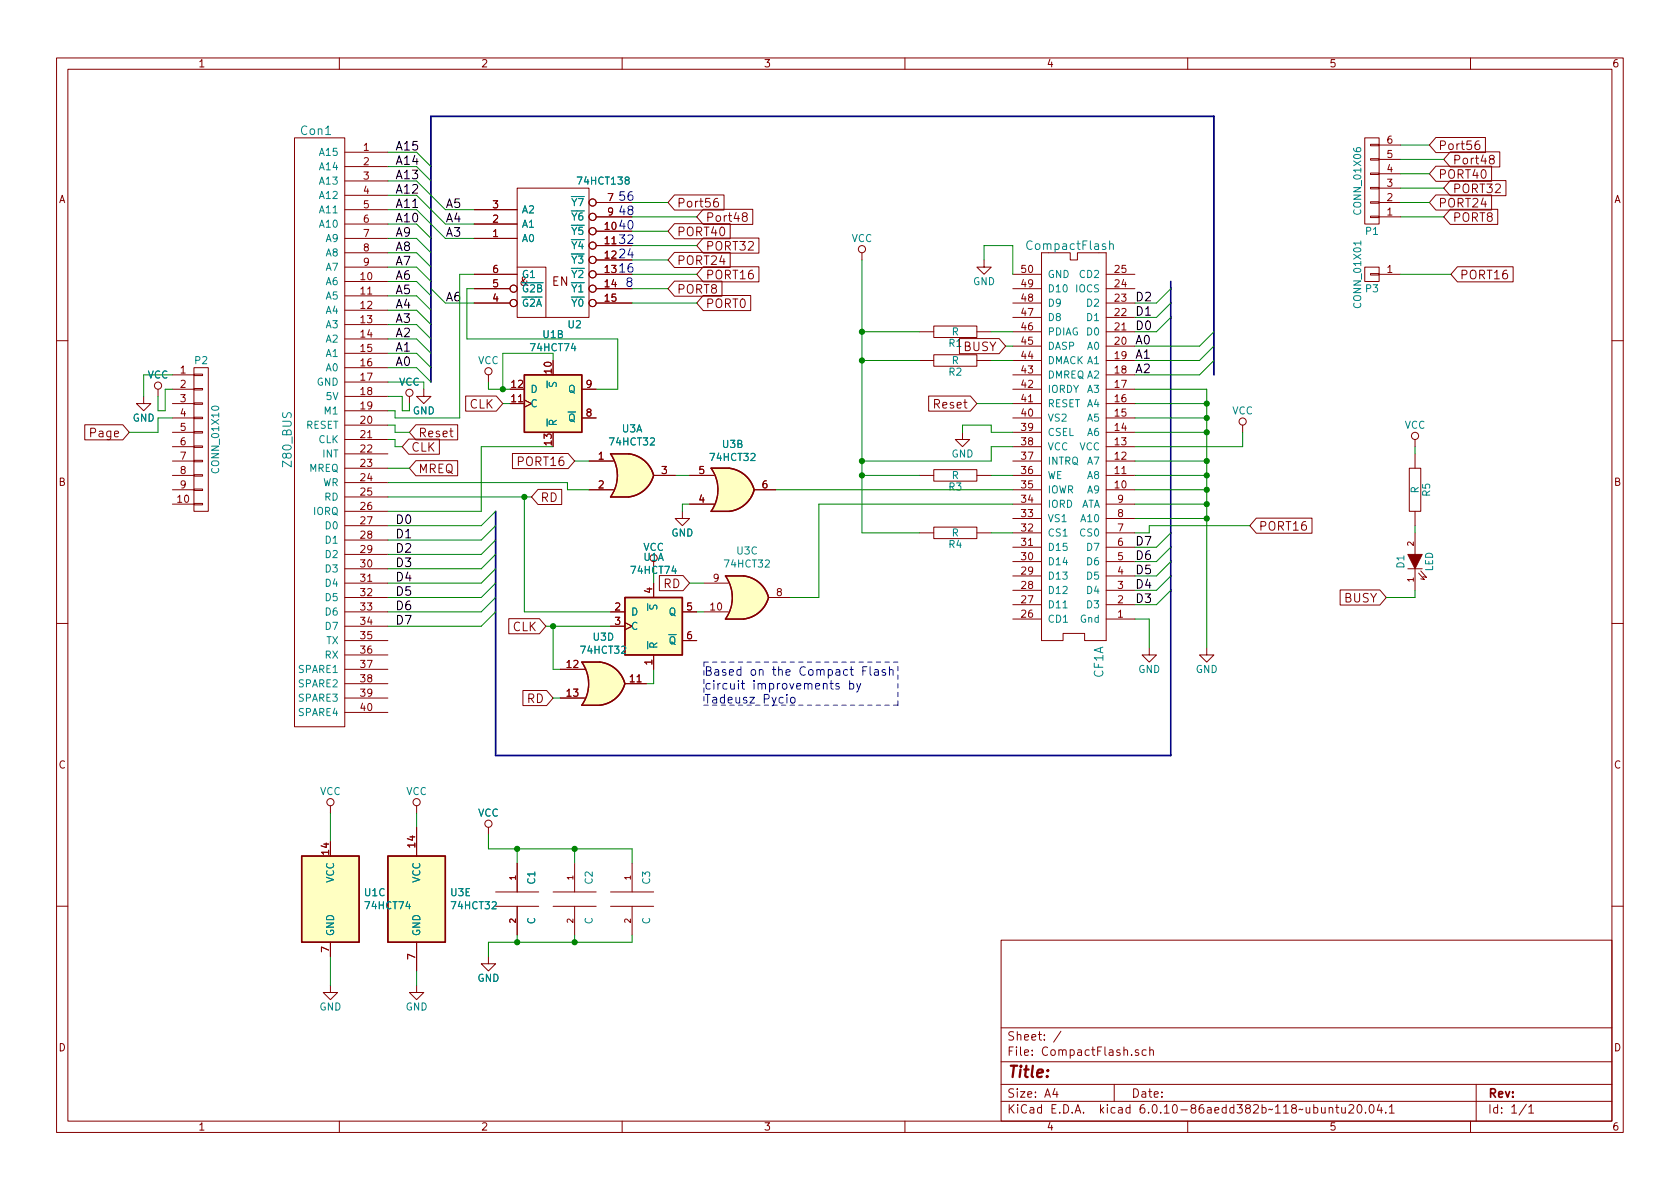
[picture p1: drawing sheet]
<svg xmlns="http://www.w3.org/2000/svg" width="297mm" height="210mm" viewBox="0 0 297 210" stroke-linecap="round" stroke-linejoin="round" font-family="sans-serif">
<g fill="none" stroke="#840000" stroke-width=".18">
<path d="M10 10.2h277v190.1h-277zM12 12.2h273v186.1h-273zM60 10.2v2M110 10.2v2M160 10.2v2M210 10.2v2M260 10.2v2M52.1 24.4h8.9v104.1h-8.9zM61 26.9h7.6M61 29.5h7.6M61 32h7.6M61 34.5h7.6"/>
<path d="M61 37.1h7.6M61 39.6h7.6M83.8 37.1h7.6M83.8 39.6h7.6M91.4 33.3h12.7v22.8h-12.7zM105.4 35.8h6.4M105.4 38.3h6.4M119.3 39.6h9.8v2.6h-9.8l-1.2-1.3zM119.3 34.5h8.7v2.6h-8.7l-1.2-1.3zM124.3 37h8.8v2.7h-8.8l-1.1-1.4zM126.9 35.1a.6 .6 0 0 0-.7 .6v.6l.1 .2 .4 .1 .3-.1v-.5l-.1-.3h-.4l-.3 .3M131.5 38.3l-.3-.3 .1-.2 .2-.2 .5 .1 .1 .2-.1 .2-.6 .2-.2 .3v.3l.3 .2h.3l.3-.2v-.3l-.3-.3"/>
<path d="M241.3 24.4h2.5v15.2h-2.5zM242.3 25.5h1.5v.3h-1.5zM242.3 28.1h1.5v.2h-1.5zM242.3 30.6h1.5v.3h-1.5zM242.3 33.1h1.5v.3h-1.5zM242.3 35.7h1.5v.2h-1.5zM242.3 38.2h1.5v.3h-1.5zM243.8 35.8h3.8M243.8 38.3h3.8M243.8 33.3h3.8M243.8 30.7h3.8M243.8 28.2h3.8"/>
<path d="M243.8 25.6h3.8M253.9 34.5h9.8v2.6h-9.8l-1.2-1.3zM253.9 24.3h8.7v2.7h-8.7l-1.2-1.4zM253.9 29.4h9.8v2.7h-9.8l-1.2-1.4zM256.4 37h8.4v2.7h-8.4l-1.1-1.4zM256.4 26.9h8.8v2.6h-8.8l-1.1-1.3zM256.4 31.9h9.9v2.7h-9.9l-1.1-1.3zM261.5 24.9a.6 .6 0 0 0-.7 .7v.6l.1 .2h.5l.2-.1 .1-.5-.2-.2-.4-.1-.3 .3M263.6 28.1l-.3-.3 .1-.2 .2-.1h.5l.1 .3-.1 .2-.6 .2-.2 .2 .1 .4 .2 .2 .5-.1 .1-.2v-.3l-.3-.3M61 49.8h7.6M61 52.3h7.6M61 54.9h7.6"/>
<path d="M61 57.4h7.6M61 59.9h7.6M61 42.2h7.6M61 44.7h7.6M61 47.2h7.6M83.8 42.2h7.6M83.8 48.5h7.6M83.8 51h6.4M83.8 53.6h6.4M91.4 47.2h5.1v8.9M105.4 40.9h6.4M105.4 43.4h6.4"/>
<path d="M105.4 46h6.4M105.4 48.5h6.4M105.4 51h6.4M105.4 53.6h6.4M119.3 44.6h9.8v2.7h-9.8l-1.2-1.3zM119.3 49.7h8.4v2.7h-8.4l-1.2-1.4zM124.3 52.3h8.4v2.6h-8.4l-1.1-1.3zM124.3 47.2h9.9v2.6h-9.9l-1.1-1.3zM124.3 42.1h9.9v2.7h-9.9l-1.1-1.4zM152.4 44.7v1.3M162.6 58.7h2.5M165.1 57.7h7.6v2h-7.6z"/>
<path d="M169.6 59.9h7.1l1.1 1.3-1.1 1.3h-7.1zM172.7 58.7h2.6M174 46v1.2h1.3l-1.3 1.3-1.3-1.3h1.3M179.1 58.7h5M179.1 48.5h5M179.1 51h5M179.1 53.6h5M179.1 56.1h5M184.1 44.7v68.6h3.9v-1.3h3.8v1.3h3.8v-68.6M185.4 44.7h3.8v1.3h1.3v-1.3h3.8M195.6 58.7h5.1M195.6 48.5h5.1"/>
<path d="M195.6 51h5.1M195.6 53.6h5.1M195.6 56.1h5.1M241.3 47.2h2.5v2.6h-2.5zM242.3 48.4h1.5v.2h-1.5zM243.8 48.5h3.8M257.7 47.2h9.8v2.6h-9.8l-1.2-1.3zM10 60.2h2M15 75.1h6.7l1.2 1.3-1.2 1.4h-6.7zM25.4 70.1v1.3h-1.3l1.3 1.2 1.3-1.2h-1.3M27.9 68.8v1.3M30.5 66.3h3.8"/>
<path d="M30.5 68.8h3.8M30.5 71.4h3.8M30.5 73.9h3.8M30.5 76.4h3.8M30.5 79h3.8M34.3 78.9h1.5v.2h-1.5zM34.3 76.3h1.5v.3h-1.5zM34.3 73.8h1.5v.2h-1.5zM34.3 71.2h1.5v.3h-1.5zM34.3 68.7h1.5v.3h-1.5zM34.3 66.2h1.5v.2h-1.5zM34.3 65h2.5v25.4h-2.5z"/>
<path d="M61 62.5h7.6M61 65h7.6M61 67.6h7.6M61 70.1h7.6M61 72.6h7.6M61 75.2h7.6M61 77.7h7.6M72.3 77.7h5.4v2.6h-5.4l-1.2-1.3zM72.4 70.1v1.3M73.5 75.1h7.4v2.7h-7.4l-1.1-1.4zM74.9 68.8v1.3h1.3l-1.3 1.3-1.2-1.3h1.2M82.3 70h5.5l1.1 1.4-1.1 1.3h-5.5z"/>
<path d="M86.4 66.3v1.3M90.2 71.4h2.5M92.7 70.7l1.3 .7-1.3 .6M102.9 68.8h2.5M102.9 73.9h2.5M162.6 63.7h2.5M164.2 70h7.4l1.1 1.4-1.1 1.3h-7.4zM165.1 62.7h7.6v2.1h-7.6zM170.2 76.4v1.3h1.2l-1.2 1.3-1.3-1.3h1.3M172.7 63.7h2.6M179.1 66.3h5M179.1 68.8h5"/>
<path d="M179.1 71.4h5M179.1 73.9h5M179.1 76.4h5M179.1 79h5M179.1 63.7h5M179.1 61.2h5M195.6 66.3h5.1M195.6 68.8h5.1M195.6 71.4h5.1M195.6 73.9h5.1M195.6 76.4h5.1M195.6 79h5.1"/>
<path d="M195.6 63.7h5.1M195.6 61.2h5.1M219.7 75.2v1.2M250.2 77.7v1.3M285 60.2h2M30.5 89.1h3.8M30.5 81.5h3.8M30.5 84.1h3.8M30.5 86.6h3.8M34.3 89h1.5v.3h-1.5zM34.3 86.5h1.5v.2h-1.5zM34.3 83.9h1.5v.3h-1.5z"/>
<path d="M34.3 81.4h1.5v.3h-1.5zM61 80.3h7.6M61 82.8h7.6M61 85.3h7.6M61 87.9h7.6M61 90.4h7.6M61 93h7.6M61 95.5h7.6M61 98h7.6M73.5 81.5h7.4v2.6h-7.4l-1.1-1.3zM90.6 80.2h9.9l1.1 1.3-1.1 1.4h-9.9zM95.1 86.5h4.2v2.7h-4.2l-1.1-1.3z"/>
<path d="M104.1 81.5h4.4M104.1 86.6h4.4M111.1 80.3h-3.2a6.6 6.6 0 0 1 0 7.6h3.2M115.6 84.1h3.8M115.6 99.3v1.3M120.6 90.4v1.3h1.3l-1.3 1.3-1.2-1.3h1.2M121.9 89.1h4.3M121.9 84.1h4.3M128.9 82.8h-3.2a6.7 6.7 0 0 1 0 7.6h3.2M133.3 86.6h3.9M162.6 84.1h2.5M162.6 94.2h2.5"/>
<path d="M165.1 93.2h7.6v2h-7.6zM165.1 83.1h7.6v2h-7.6zM172.7 84.1h2.6M172.7 94.2h2.6M179.1 89.1h5M179.1 81.5h5M179.1 84.1h5M179.1 86.6h5M179.1 94.2h5M179.1 99.3h5M179.1 96.8h5M179.1 91.7h5"/>
<path d="M195.6 89.1h5.1M195.6 81.5h5.1M195.6 84.1h5.1M195.6 86.6h5.1M195.6 94.2h5.1M195.6 99.3h5.1M195.6 96.8h5.1M195.6 91.7h5.1M222.1 91.6h9.9v2.7h-9.9l-1.1-1.3zM249.2 82.8h2v7.6h-2zM250.2 80.3v2.5M250.2 90.4v2.6"/>
<path d="M250.2 94.2v3.8M10 110.2h2M61 100.6h7.6M61 103.1h7.6M61 105.7h7.6M61 108.2h7.6M61 110.7h7.6M61 113.3h7.6M61 115.8h7.6M61 118.4h7.6M90 109.4h5.4l1.1 1.3-1.1 1.4h-5.4zM99.1 118.4h4.3"/>
<path d="M106 117.1h-3.1a6.6 6.6 0 0 1 0 7.6h3.1M107.9 108.2h2.6M107.9 110.7h2.6M110.5 110.1l1.3 .6-1.3 .7M115.6 103.1v2.6M115.6 115.8v2.6M116.6 101.8h4.2l1.1 1.3-1.1 1.4h-4.2zM120.6 108.2h2.6M120.6 113.3h2.6M124.5 103.1h4.3M124.5 108.2h4.3M131.4 101.8h-3.1a6.6 6.6 0 0 1 0 7.7h3.1"/>
<path d="M135.9 105.7h3.8M179.1 109.5h5M179.1 106.9h5M179.1 104.4h5M179.1 101.8h5M195.6 109.5h5.1M195.6 106.9h5.1M195.6 104.4h5.1M195.6 101.8h5.1M203.2 114.5v1.3h1.3l-1.3 1.3-1.3-1.3h1.3M213.4 114.5v1.3h1.2l-1.2 1.3-1.3-1.3h1.3M236.9 104.3h7.1l1.1 1.4-1.1 1.3h-7.1z"/>
<path d="M248.9 100.6h2.6M250.2 100.6v3.8M250.8 101.3l1 1.2-.6-.1M251.2 101l1 1.1-.6-.1M285 110.2h2M61 120.9h7.6M61 123.4h7.6M61 126h7.6M92.5 122.1h4.1l1.2 1.3-1.2 1.4h-4.1zM99.1 123.4h4.3M110.5 120.9h3.8M58.4 142.5v1.3"/>
<path d="M73.7 142.5v1.3M73.7 146.3v5.1M86.4 146.3v1.3M87.6 157.7h7.6M91.4 152.6v5.1M97.8 157.7h7.6M101.6 152.6v5.1M107.9 157.7h7.7M111.8 152.6v5.1M10 160.2h2M58.4 174.2v1.3h1.3l-1.3 1.3-1.3-1.3h1.3M58.4 166.6v2.6"/>
<path d="M73.7 174.2v1.3h1.2l-1.2 1.3-1.3-1.3h1.3M73.7 166.6v5.1M86.4 169.2v1.2h1.2l-1.2 1.3-1.3-1.3h1.3M87.6 160.3h7.6M91.4 160.3v5M97.8 160.3h7.6M101.6 160.3v5M107.9 160.3h7.7M111.8 160.3v5M177 166.3h108v32h-108zM285 160.2h2M60 198.3v2"/>
<path d="M110 198.3v2M160 198.3v2M177 194.8h108M177 191.8h108M177 187.8h108M177 181.8h108M186.5 192.5l-.4 1h1M186.9 193v1M187.6 182.4l-1.3 1.9M197 191.8v3M201.3 185.7l-.4-.1-.2 .2 .1 .3 .5 .1v.4h-.6M202.6 185.7l-.4-.1-.3 .3v.4l.2 .3h.5"/>
<path d="M203.3 185.8l.2-.2 .4 .1v.9M203.3 185.1v1.5M210 198.3v2M235 196l.2-.2 .4 .1v.9M235 195.8v1M236.1 195.8h.6M236.4 195.3v1.3l.3 .2M237.2 195.8l.1 1h.3l.3-.1M237.9 195.8v1M238.5 195.5l.6-.2 .2 .2 .1 .3-1 1h1M240.1 195.5l.2-.2a.81 .81 0 0 1 .6 .7 .81 .81 0 0 1-.3 .8h-.2a.81 .81 0 0 1-.3-1.3zM241.4 196.7v.1"/>
<path d="M242.3 195.4l.1-.1a.81 .81 0 0 1 .6 .7 .81 .81 0 0 1-.3 .8h-.1a.81 .81 0 0 1-.6-.6 .81 .81 0 0 1 .3-.8zM243.9 195.3l-.4 1h.9M244.2 195.8v1M245 196.7v.1M245.6 195.8l.5-.5v1.5M245.6 196.8h.9M260 198.3v2M261 191.8v6.5M269.9 195.3l-1.3 1.9M270.3 195.8l.4-.5v1.5M270.3 196.8h.9"/>
<circle cx="104.8" cy="35.8" r=".63"/>
<circle cx="104.8" cy="38.3" r=".63"/>
<circle cx="90.8" cy="53.6" r=".63"/>
<circle cx="90.8" cy="51" r=".63"/>
<circle cx="104.8" cy="53.6" r=".63"/>
<circle cx="104.8" cy="46" r=".63"/>
<circle cx="104.8" cy="40.9" r=".63"/>
<circle cx="104.8" cy="51" r=".63"/>
<circle cx="104.8" cy="43.4" r=".63"/>
<circle cx="104.8" cy="48.5" r=".63"/>
<circle cx="152.4" cy="44.1" r=".63"/>
<circle cx="27.9" cy="68.2" r=".63"/>
<circle cx="72.4" cy="69.5" r=".63"/>
<circle cx="86.4" cy="65.7" r=".63"/>
<circle cx="219.7" cy="74.5" r=".63"/>
<circle cx="250.2" cy="77.1" r=".63"/>
<circle cx="58.4" cy="141.9" r=".63"/>
<circle cx="73.7" cy="141.9" r=".63"/>
<circle cx="86.4" cy="145.7" r=".63"/>
</g>
<path d="M248.9 98h2.6l-1.3 2.6z" fill="#840000" stroke="#840000" stroke-width=".18"/>
<g fill="#ffffc2" stroke="#ffffc2" stroke-width=".18">
<path d="M130.9 104.3l5 1.4a5.2 5.2 0 0 1-4.4 3.8z"/>
<path d="M128.3 109.5h3.1z"/>
<path d="M128.3 101.8h3.1z"/>
<path d="M128.3 101.8h3.1v7.7h-3.1a6.7 6.7 0 0 0 0-7.7z"/>
<path d="M131.5 101.8a5.2 5.2 0 0 1 4.4 3.9l-5 1.3z"/>
<path d="M68.6 151.4h10.1v15.2h-10.1z"/>
<path d="M53.3 151.4h10.2v15.2h-10.2z"/>
<path d="M105.5 119.6l5 1.3a5.2 5.2 0 0 1-4.4 3.8z"/>
<path d="M102.9 124.7h3.1z"/>
<path d="M102.9 117.1h3.1z"/>
<path d="M102.9 117.1h3.1v7.6h-3.1a6.7 6.7 0 0 0 0-7.6z"/>
<path d="M106.1 117.1a5.2 5.2 0 0 1 4.4 3.8l-5 1.3z"/>
<path d="M128.9 82.8a5.2 5.2 0 0 1 4.4 3.8l-5 1.3z"/>
<path d="M125.7 82.8h3.2z"/>
<path d="M125.7 90.4h3.2z"/>
<path d="M125.7 82.8h3.2v7.6h-3.2a6.6 6.6 0 0 0 0-7.6z"/>
<path d="M128.3 85.3l5 1.3a5.2 5.2 0 0 1-4.4 3.8z"/>
<path d="M110.6 82.7l5 1.4a5.2 5.2 0 0 1-4.4 3.8z"/>
<path d="M107.9 87.9h3.2z"/>
<path d="M107.9 80.3h3.2z"/>
<path d="M107.9 80.3h3.2v7.6h-3.2a6.7 6.7 0 0 0 0-7.6z"/>
<path d="M111.2 80.2a5.2 5.2 0 0 1 4.4 3.9l-5 1.3z"/>
<path d="M110.5 105.7h10.1v10.1h-10.1z"/>
<path d="M92.7 66.3h10.2v10.1h-10.2z"/>
</g>
<g fill="none" stroke="#840000" stroke-width=".25">
<path d="M92.7 66.3h10.2v10.1h-10.2zM111.1 80.3h-3.1a6.6 6.6 0 0 1 0 7.6h3.1M111.2 80.2a5.2 5.2 0 0 1 4.4 3.9M115.6 84.1a5.2 5.2 0 0 1-4.4 3.8M125.7 90.4h3.2M128.9 82.8h-3.2a6.6 6.6 0 0 1 0 7.6M128.9 82.8a5.2 5.2 0 0 1 4.4 3.8 5.1 5.1 0 0 1-4.4 3.8M106 117.1h-3.1a6.6 6.6 0 0 1 0 7.6h3.1M106.1 117.1a5.2 5.2 0 0 1 4.4 3.8M110.5 105.7h10.1v10.1h-10.1zM128.3 109.5a6.6 6.6 0 0 0 0-7.7h3.2a5.1 5.1 0 0 1 4.4 3.9 5.2 5.2 0 0 1-4.4 3.8h-3.2M110.5 120.9a5.2 5.2 0 0 1-4.4 3.8"/>
<path d="M53.3 151.4h10.2v15.2h-10.2zM68.6 151.4h10.1v15.2h-10.1z"/>
</g>
<path d="M196.2 43.2l.2-.1 .4 .1v.9M188 107.5h.7" fill="none" stroke="#008484" stroke-width=".18"/>
<g fill="none" stroke="#0000c2" stroke-width=".18">
<path d="M152.5 118.6h.6M153.3 117.9h-.8v1.5M153.9 117.9v1.3l.2 .2M154.7 118.5h.5l.1 .9M155.3 118.8h-.5a.3 .3 0 0 0-.2 .3 .3 .3 0 0 0 .2 .3l.5-.1M156.5 118.5l-.3-.1-.2 .2v.2l.5 .2v.3h-.5M157.3 118.5l.2-.1 .3 .1 .1 .9M157.3 117.9v1.5M139.1 123.3v1M139.8 123.5l.3-.2 .4 .2 .1 .5-.2 .3h-.3l-.3-.1zM148.3 120.9h-.3l-.2 .2v.2l.5 .1v.4h-.5M150.2 120.9h.5l.3 .2v.5l-.2 .2h-.6"/>
<path d="M150.2 120.3v1.6M151.5 120.9l.3 1M152.2 120.9l-.5 1.3-.2 .2"/>
</g>
<path d="M124.5 117.1v7.6M158.7 117.1h-34.2M124.5 124.7h34.2M158.7 124.7v-7.6" fill="none" stroke="#0000c2" stroke-width=".18" stroke-dasharray=".8 .8"/>
<path d="M207 49.8v83.8h-119.4v-43.2M214.6 66.3v-45.7h-138.4v47" fill="none" stroke="#000084" stroke-width=".3"/>
<g fill="none" stroke="#008400" stroke-width=".18">
<path d="M68.6 39.6h5.1l2.5 2.6M68.6 34.5h5.1l5 5.1h5.1M68.6 37.1h5.1l5 5.1h5.1M68.6 32h5.1l5 5.1h5.1M68.6 29.5h5.1l2.5 2.5M68.6 26.9h5.1l2.5 2.6M111.8 35.8h6.3M111.8 38.3h11.4M247.6 25.6h5.1M247.6 28.2h7.7M247.6 30.7h5.1M247.6 33.3h7.7"/>
<path d="M247.6 35.8h5.1M247.6 38.3h7.7M68.6 42.2h5.1l2.5 2.5M68.6 57.4h5.1l2.5 2.5M68.6 54.9h5.1l2.5 2.5M68.6 59.9h5.1l2.5 2.6M68.6 52.3h5.1l2.5 2.6M68.6 49.8h5.1l2.5 2.5M68.6 47.2h5.1l2.5 2.6M68.6 44.7h5.1l2.5 2.5M76.2 51l2.5 2.6h5.1M83.8 51h-1.3v8.9h26.7v8.9h-3.8"/>
<path d="M83.8 48.5h-2.5v25.4h-11.5v-1.3h-1.2M111.8 43.4h11.4M111.8 48.5h11.4M111.8 53.6h11.4M111.8 51h6.3M111.8 46h6.3M111.8 40.9h6.3M152.4 46v48.2h10.2M152.4 58.7h10.2M174 46v-2.6h5.1v5.1M175.3 58.7h3.8M207 51l-2.5 2.6h-3.8"/>
<path d="M207 53.6l-2.5 2.5h-3.8M207 56.1l-2.5 2.6h-3.8M214.6 58.7l-2.5 2.5h-11.4M247.6 48.5h8.9M30.5 73.9h-2.6v2.5h-5M30.5 68.8h-1.3v3.8h-1.3v-2.5M30.5 66.3h-5.1v3.8M68.6 77.7h1.2v1.3h1.3M68.6 75.2h1.2v1.2h2.6M68.6 62.5h5.1l2.5 2.5M68.6 67.6h6.3v1.2M68.6 70.1h2.5v2.5h1.3v-1.2"/>
<path d="M68.6 65h5.1l2.5 2.6M86.4 67.6v1.2h3.8M88.9 71.4h1.3M97.8 79h-12.7v11.4h-16.5M97.8 63.7v-1.2h-8.9v6.3M152.4 63.7h10.2M170.2 76.4v-1.2h5.1v1.2h3.8M172.7 71.4h6.4M175.3 63.7h3.8M177.8 61.2h1.3M179.1 79h-3.8v2.5h-22.9M200.7 76.4h12.7"/>
<path d="M200.7 68.8h12.7v45.7M200.7 71.4h12.7M200.7 73.9h12.7M214.6 61.2l-2.5 2.5h-11.4M214.6 63.7l-2.5 2.6h-11.4M219.7 76.4v2.6h-19M250.2 79v1.3M68.6 82.8h3.8M68.6 85.3h31.7v1.3h3.8M68.6 87.9h25.4M87.6 90.4l-2.5 2.6h-16.5M87.6 98l-2.5 2.6h-16.5"/>
<path d="M87.6 93l-2.5 2.5h-16.5M87.6 95.5l-2.5 2.5h-16.5M92.7 87.9v20.3h15.2M101.6 81.5h2.5M119.4 84.1h2.5M121.9 89.1h-1.3v1.3M137.2 86.6h41.9M152.4 84.1h10.2M175.3 84.1h3.8M175.3 94.2h3.8M179.1 89.1h-34.3v16.6h-5.1M200.7 84.1h12.7"/>
<path d="M200.7 81.5h12.7M200.7 86.6h12.7M200.7 89.1h12.7M200.7 91.7h12.7M207 94.2l-2.5 2.6h-3.8M207 96.8l-2.5 2.5h-3.8M207 99.3l-2.5 2.5h-3.8M221 93h-17.8v1.2M250.2 93v1.2M87.6 108.2l-2.5 2.5h-16.5M87.6 100.6l-2.5 2.5h-16.5M87.6 103.1l-2.5 2.6h-16.5"/>
<path d="M87.6 105.7l-2.5 2.5h-16.5M96.5 110.7h11.4M97.8 110.7v7.7h1.3M115.6 100.6v2.5M115.6 118.4v2.5h-1.3M121.9 103.1h2.6M123.2 108.2h1.3M200.7 109.5h2.5v5M207 104.4l-2.5 2.5h-3.8M207 101.8l-2.5 2.6h-3.8M250.2 104.4v1.3h-5.1M97.8 123.4h1.3"/>
<path d="M58.4 143.8v5M73.7 143.8v2.5M86.4 147.6v2.5h25.4v2.5M91.4 150.1v2.5M101.6 150.1v2.5M58.4 169.2v5M73.7 171.7v2.5M91.4 165.3v1.3M101.6 165.3v1.3M111.8 165.3v1.3h-25.4v2.6"/>
</g>
<g fill="#008400" stroke="#008400" stroke-width=".18">
<circle cx="152.4" cy="84.1" r=".46"/>
<circle cx="101.6" cy="150.1" r=".46"/>
<circle cx="101.6" cy="166.6" r=".46"/>
<circle cx="91.4" cy="166.6" r=".46"/>
<circle cx="91.4" cy="150.1" r=".46"/>
<circle cx="152.4" cy="63.7" r=".46"/>
<circle cx="152.4" cy="58.7" r=".46"/>
<circle cx="213.4" cy="84.1" r=".46"/>
<circle cx="213.4" cy="86.6" r=".46"/>
<circle cx="213.4" cy="89.1" r=".46"/>
<circle cx="213.4" cy="91.7" r=".46"/>
<circle cx="213.4" cy="71.4" r=".46"/>
<circle cx="213.4" cy="73.9" r=".46"/>
<circle cx="213.4" cy="76.4" r=".46"/>
<circle cx="213.4" cy="81.5" r=".46"/>
<circle cx="92.7" cy="87.9" r=".46"/>
<circle cx="88.9" cy="68.8" r=".46"/>
<circle cx="97.8" cy="110.7" r=".46"/>
<circle cx="152.4" cy="81.5" r=".46"/>
</g>
<text font-size="2.8" fill="#840000" x="178" y="190.6">Title:</text>
<g font-size="2.1" fill="#008484">
<text x="53.2" y="23.9">Con1</text>
<text x="181.9" y="44.2">CompactFlash</text>
<text x="91.9" y="50.5">&amp;</text>
<text x="51.6" y="82.4" transform="rotate(-90 51.6 82.4)">Z80_BUS</text>
<text x="195.1" y="119.9" transform="rotate(-90 195.1 119.9)">CF1A</text>
</g>
<g font-size="2.1">
<text x="69.8" y="29.1">A14</text>
<text x="69.8" y="26.6">A15</text>
<text x="69.8" y="31.7">A13</text>
<text x="69.8" y="34.2">A12</text>
<text x="69.8" y="41.8">A9</text>
<text x="69.8" y="39.3">A10</text>
<text x="69.8" y="36.8">A11</text>
<text x="78.7" y="41.8">A3</text>
<text x="78.7" y="39.3">A4</text>
<text x="78.7" y="36.8">A5</text>
<text x="69.8" y="46.9">A7</text>
<text x="69.8" y="44.4">A8</text>
<text x="69.8" y="49.5">A6</text>
<text x="69.8" y="52">A5</text>
<text x="78.7" y="53.3">A6</text>
<text x="200.7" y="53.3">D2</text>
<text x="69.8" y="59.6">A2</text>
<text x="69.8" y="57.1">A3</text>
<text x="69.8" y="54.5">A4</text>
<text x="200.7" y="55.8">D1</text>
<text x="200.7" y="58.4">D0</text>
<text x="69.8" y="64.7">A0</text>
<text x="69.8" y="62.2">A1</text>
<text x="200.7" y="63.4">A1</text>
<text x="200.7" y="66">A2</text>
<text x="200.7" y="60.9">A0</text>
<text x="69.8" y="92.6">D0</text>
<text x="69.8" y="95.2">D1</text>
<text x="69.8" y="100.3">D3</text>
<text x="69.8" y="97.7">D2</text>
<text x="200.7" y="99">D6</text>
<text x="200.7" y="101.5">D5</text>
<text x="69.8" y="102.8">D4</text>
<text x="69.8" y="105.3">D5</text>
<text x="69.8" y="107.9">D6</text>
<text x="200.7" y="106.6">D3</text>
<text x="200.7" y="104.1">D4</text>
<text x="69.8" y="110.4">D7</text>
</g>
<g font-size="2.1" fill="#840000">
<text x="254.3" y="26.5">Port56</text>
<text x="256.8" y="29.1">Port48</text>
<text x="254.3" y="31.6">PORT40</text>
<text x="256.8" y="34.1">PORT32</text>
<text x="119.6" y="41.8">PORT40</text>
<text x="119.6" y="36.7">Port56</text>
<text x="124.7" y="39.2">Port48</text>
<text x="254.3" y="36.7">PORT24</text>
<text x="256.8" y="39.2">PORT8</text>
<text x="119.6" y="46.8">PORT24</text>
<text x="124.7" y="44.3">PORT32</text>
<text x="97.6" y="50.5">EN</text>
<text x="119.6" y="51.9">PORT8</text>
<text x="124.7" y="49.4">PORT16</text>
<text x="258.1" y="49.4">PORT16</text>
<text x="124.7" y="54.5">PORT0</text>
<text x="170.4" y="62.1">BUSY</text>
<text x="16.3" y="77.3">Page</text>
<text x="73.9" y="77.3">Reset</text>
<text x="83" y="72.2">CLK</text>
<text x="165.4" y="72.2">Reset</text>
<text x="72.6" y="79.9">CLK</text>
<text x="73.9" y="83.7">MREQ</text>
<text x="91.8" y="82.4">PORT16</text>
<text x="95.5" y="88.7">RD</text>
<text x="222.5" y="93.8">PORT16</text>
<text x="117.3" y="104">RD</text>
<text x="237.7" y="106.5">BUSY</text>
<text x="90.6" y="111.6">CLK</text>
<text x="93.2" y="124.3">RD</text>
<text x="178" y="184">Sheet: /</text>
<text x="178" y="186.7">File: CompactFlash.sch</text>
<text x="178" y="196.9">KiCad E.D.A. kicad 6.0.10-86aedd382b~118~ubuntu20.04.1</text>
<text x="178" y="194.1">Size: A4</text>
<text x="200" y="194.1">Date:</text>
<text x="263" y="194.1">Rev:</text>
<text x="263" y="196.9">Id: 1/1</text>
</g>
<g font-size="2.1" fill="#0000c2">
<text x="109.2" y="35.5">56</text>
<text x="109.2" y="38">48</text>
<text x="109.2" y="40.6">40</text>
<text x="109.2" y="43.1">32</text>
<text x="109.2" y="45.7">24</text>
<text x="109.2" y="48.2">16</text>
<text x="110.5" y="50.7">8</text>
<text x="124.5" y="119.5">Based on the Compact Flash</text>
<text x="124.5" y="121.9">circuit improvements by</text>
<text x="124.5" y="124.4">Tadeusz Pycio</text>
</g>
<text font-size="2.1" fill="#008400" x="200.7" y="96.5">D7</text>
<g font-size="1.8" fill="#840000">
<text x="35" y="11.9">1</text>
<text x="85" y="11.9">2</text>
<text x="135" y="11.9">3</text>
<text x="185" y="11.9">4</text>
<text x="235" y="11.9">5</text>
<text x="285" y="11.9">6</text>
<text x="64.3" y="26.7">1</text>
<text x="64.3" y="29.2">2</text>
<text x="245.3" y="27.9">5</text>
<text x="245.3" y="25.4">6</text>
<text x="10.3" y="35.9">A</text>
<text x="64.3" y="31.7">3</text>
<text x="64.3" y="34.3">4</text>
<text x="107.5" y="35.6">7</text>
<text x="245.3" y="35.6">2</text>
<text x="245.3" y="33">3</text>
<text x="245.3" y="30.5">4</text>
<text x="285.3" y="35.9">A</text>
<text x="64.3" y="36.8">5</text>
<text x="64.3" y="39.4">6</text>
<text x="64.3" y="41.9">7</text>
<text x="87.1" y="41.9">1</text>
<text x="87.1" y="39.4">2</text>
<text x="87.1" y="36.8">3</text>
<text x="107" y="40.6">10</text>
<text x="107.5" y="38.1">9</text>
<text x="245.3" y="38.1">1</text>
<text x="64.3" y="44.4">8</text>
<text x="64.3" y="47">9</text>
<text x="107" y="43.2">11</text>
<text x="107" y="45.7">12</text>
<text x="63.8" y="49.5">10</text>
<text x="63.8" y="52.1">11</text>
<text x="87.1" y="53.3">4</text>
<text x="87.1" y="50.8">5</text>
<text x="87.1" y="48.3">6</text>
<text x="107" y="48.3">13</text>
<text x="107" y="50.8">14</text>
<text x="107" y="53.3">15</text>
<text x="180.6" y="53.3">48</text>
<text x="180.6" y="50.8">49</text>
<text x="180.6" y="48.3">50</text>
<text x="197.1" y="53.3">23</text>
<text x="197.1" y="50.8">24</text>
<text x="197.1" y="48.3">25</text>
<text x="245.3" y="48.3">1</text>
<text x="63.8" y="54.6">12</text>
<text x="63.8" y="57.1">13</text>
<text x="63.8" y="59.7">14</text>
<text x="180.6" y="58.4">46</text>
<text x="180.6" y="55.9">47</text>
<text x="197.1" y="58.4">21</text>
<text x="197.1" y="55.9">22</text>
<text x="63.8" y="62.2">15</text>
<text x="63.8" y="64.8">16</text>
<text x="180.6" y="63.5">44</text>
<text x="180.6" y="61">45</text>
<text x="197.1" y="63.5">19</text>
<text x="197.1" y="61">20</text>
<text x="31.9" y="66">1</text>
<text x="31.9" y="68.6">2</text>
<text x="31.9" y="71.1">3</text>
<text x="63.8" y="67.3">17</text>
<text x="63.8" y="69.8">18</text>
<text x="90.5" y="71.1">11</text>
<text x="90.5" y="68.6">12</text>
<text x="97.5" y="66" transform="rotate(-90 97.5 66)">10</text>
<text x="103.6" y="68.6">9</text>
<text x="180.6" y="71.1">41</text>
<text x="180.6" y="68.6">42</text>
<text x="180.6" y="66">43</text>
<text x="197.1" y="71.1">16</text>
<text x="197.1" y="68.6">17</text>
<text x="197.1" y="66">18</text>
<text x="31.9" y="73.7">4</text>
<text x="31.9" y="76.2">5</text>
<text x="63.8" y="72.4">19</text>
<text x="63.8" y="74.9">20</text>
<text x="63.8" y="77.5">21</text>
<text x="103.6" y="73.7">8</text>
<text x="180.6" y="76.2">39</text>
<text x="180.6" y="73.7">40</text>
<text x="197.1" y="76.2">14</text>
<text x="197.1" y="73.7">15</text>
<text x="31.9" y="78.7">6</text>
<text x="31.9" y="81.3">7</text>
<text x="31.9" y="83.8">8</text>
<text x="63.8" y="80">22</text>
<text x="63.8" y="82.5">23</text>
<text x="97.5" y="78.7" transform="rotate(-90 97.5 78.7)">13</text>
<text x="105.8" y="81.3">1</text>
<text x="117" y="83.8">3</text>
<text x="123.6" y="83.8">5</text>
<text x="180.6" y="83.8">36</text>
<text x="180.6" y="81.3">37</text>
<text x="180.6" y="78.7">38</text>
<text x="197.1" y="83.8">11</text>
<text x="197.1" y="81.3">12</text>
<text x="197.1" y="78.7">13</text>
<text x="10.3" y="85.9">B</text>
<text x="31.4" y="88.9">10</text>
<text x="31.9" y="86.4">9</text>
<text x="63.8" y="85.1">24</text>
<text x="63.8" y="87.6">25</text>
<text x="105.8" y="86.4">2</text>
<text x="123.6" y="88.9">4</text>
<text x="134.8" y="86.4">6</text>
<text x="180.6" y="88.9">34</text>
<text x="180.6" y="86.4">35</text>
<text x="197.1" y="86.4">10</text>
<text x="197.6" y="88.9">9</text>
<text x="285.3" y="85.9">B</text>
<text x="63.8" y="90.2">26</text>
<text x="63.8" y="92.7">27</text>
<text x="63.8" y="95.2">28</text>
<text x="180.6" y="94">32</text>
<text x="180.6" y="91.4">33</text>
<text x="197.6" y="94">7</text>
<text x="197.6" y="91.4">8</text>
<text x="63.8" y="97.8">29</text>
<text x="63.8" y="100.3">30</text>
<text x="180.6" y="101.6">29</text>
<text x="180.6" y="99.1">30</text>
<text x="180.6" y="96.5">31</text>
<text x="197.6" y="101.6">4</text>
<text x="197.6" y="99.1">5</text>
<text x="197.6" y="96.5">6</text>
<text x="63.8" y="102.9">31</text>
<text x="63.8" y="105.4">32</text>
<text x="63.8" y="107.9">33</text>
<text x="108.7" y="107.9">2</text>
<text x="115.3" y="104.9" transform="rotate(-90 115.3 104.9)">4</text>
<text x="121.4" y="107.9">5</text>
<text x="125.6" y="107.9">10</text>
<text x="126.1" y="102.9">9</text>
<text x="137.3" y="105.4">8</text>
<text x="180.6" y="106.7">27</text>
<text x="180.6" y="104.1">28</text>
<text x="197.6" y="106.7">2</text>
<text x="197.6" y="104.1">3</text>
<text x="63.8" y="110.5">34</text>
<text x="63.8" y="113">35</text>
<text x="108.7" y="110.5">3</text>
<text x="121.4" y="113">6</text>
<text x="180.6" y="109.2">26</text>
<text x="197.6" y="109.2">1</text>
<text x="63.8" y="115.6">36</text>
<text x="63.8" y="118.1">37</text>
<text x="100.2" y="118.1">12</text>
<text x="115.3" y="117.6" transform="rotate(-90 115.3 117.6)">1</text>
<text x="63.8" y="120.6">38</text>
<text x="63.8" y="123.2">39</text>
<text x="63.8" y="125.7">40</text>
<text x="100.2" y="123.2">13</text>
<text x="111.4" y="120.6">11</text>
<text x="10.3" y="135.9">C</text>
<text x="285.3" y="135.9">C</text>
<text x="73.4" y="149.8" transform="rotate(-90 73.4 149.8)">14</text>
<text x="58.2" y="151.1" transform="rotate(-90 58.2 151.1)">14</text>
<text x="58.2" y="168.4" transform="rotate(-90 58.2 168.4)">7</text>
<text x="73.4" y="169.7" transform="rotate(-90 73.4 169.7)">7</text>
<text x="10.3" y="185.9">D</text>
<text x="285.3" y="185.9">D</text>
<text x="35" y="199.9">1</text>
<text x="85" y="199.9">2</text>
<text x="135" y="199.9">3</text>
<text x="185" y="199.9">4</text>
<text x="235" y="199.9">5</text>
<text x="285" y="199.9">6</text>
</g>
<g font-size="1.8" fill="#008484">
<text x="56.7" y="27.6">A15</text>
<text x="56.7" y="30.1">A14</text>
<text x="56.7" y="32.6">A13</text>
<text x="56.7" y="35.2">A12</text>
<text x="102.4" y="32.6">74HCT138</text>
<text x="56.7" y="37.7">A11</text>
<text x="56.7" y="40.3">A10</text>
<text x="92.2" y="40.3">A1</text>
<text x="92.2" y="37.7">A2</text>
<text x="99.8" y="41.5">~{Y5}</text>
<text x="99.8" y="36.4">~{Y7}</text>
<text x="99.8" y="39">~{Y6}</text>
<text x="240.7" y="37.7" transform="rotate(-90 240.7 37.7)">CONN_01X06</text>
<text x="241.5" y="41.5">P1</text>
<text x="57.7" y="42.8">A9</text>
<text x="57.7" y="45.3">A8</text>
<text x="57.7" y="47.9">A7</text>
<text x="92.2" y="42.8">A0</text>
<text x="99.8" y="44.1">~{Y4}</text>
<text x="99.8" y="46.6">~{Y3}</text>
<text x="150.5" y="42.8">VCC</text>
<text x="57.7" y="50.4">A6</text>
<text x="57.7" y="53">A5</text>
<text x="92.2" y="51.7">~{G2B}</text>
<text x="92.2" y="49.1">G1</text>
<text x="99.8" y="49.1">~{Y2}</text>
<text x="99.8" y="51.7">~{Y1}</text>
<text x="172" y="50.4">GND</text>
<text x="185.2" y="51.7">D10</text>
<text x="185.2" y="49.1">GND</text>
<text x="190.2" y="51.7">IOCS</text>
<text x="191" y="49.1">CD2</text>
<text x="241.5" y="51.7">P3</text>
<text x="57.7" y="55.5">A4</text>
<text x="57.7" y="58">A3</text>
<text x="92.2" y="54.2">~{G2A}</text>
<text x="96" y="59.8">U1B</text>
<text x="99.8" y="54.2">~{Y0}</text>
<text x="100.5" y="58">U2</text>
<text x="168.3" y="59.3">R</text>
<text x="185.2" y="59.3">PDIAG</text>
<text x="185.2" y="56.8">D8</text>
<text x="185.2" y="54.2">D9</text>
<text x="192.3" y="59.3">D0</text>
<text x="192.3" y="56.8">D1</text>
<text x="192.3" y="54.2">D2</text>
<text x="240.7" y="54.2" transform="rotate(-90 240.7 54.2)">CONN_01X01</text>
<text x="34.5" y="64.4">P2</text>
<text x="57.7" y="60.6">A2</text>
<text x="57.7" y="63.1">A1</text>
<text x="57.7" y="65.7">A0</text>
<text x="84.5" y="64.4">VCC</text>
<text x="94" y="62.1">74HCT74</text>
<text x="167.8" y="61.3">R1</text>
<text x="168.3" y="64.4">R</text>
<text x="185.2" y="64.4">DMACK A1</text>
<text x="185.2" y="61.8">DASP</text>
<text x="192.3" y="61.8">A0</text>
<text x="26.1" y="66.9">VCC</text>
<text x="56" y="68.2">GND</text>
<text x="57.8" y="70.7">5V</text>
<text x="70.5" y="68.2">VCC</text>
<text x="93.7" y="69.5">D</text>
<text x="98.4" y="69.9" transform="rotate(-90 98.4 69.9)">~{S}</text>
<text x="100.5" y="69.5">Q</text>
<text x="167.8" y="66.4">R2</text>
<text x="185.2" y="69.5">IORDY</text>
<text x="185.2" y="66.9">DMREQ A2</text>
<text x="192.3" y="69.5">A3</text>
<text x="23.4" y="74.5">GND</text>
<text x="54" y="75.8">RESET</text>
<text x="57.5" y="73.3">M1</text>
<text x="73" y="73.3">GND</text>
<text x="93.7" y="72">C</text>
<text x="98.4" y="75.4" transform="rotate(-90 98.4 75.4)">~{R}</text>
<text x="99.1" y="74.5">~{Q}</text>
<text x="110" y="76.4">U3A</text>
<text x="185.2" y="77.1">CSEL</text>
<text x="185.2" y="74.5">VS2</text>
<text x="185.2" y="72">RESET</text>
<text x="192.3" y="77.1">A6</text>
<text x="192.3" y="74.5">A5</text>
<text x="192.3" y="72">A4</text>
<text x="217.8" y="73.3">VCC</text>
<text x="248.3" y="75.8">VCC</text>
<text x="38.7" y="83.4" transform="rotate(-90 38.7 83.4)">CONN_01X10</text>
<text x="54.6" y="83.4">MREQ</text>
<text x="56.3" y="78.4">CLK</text>
<text x="57.1" y="80.9">INT</text>
<text x="108" y="78.8">74HCT32</text>
<text x="125.8" y="81.5">74HCT32</text>
<text x="127.8" y="79.2">U3B</text>
<text x="168.2" y="80.9">GND</text>
<text x="185.2" y="82.2">INTRQ</text>
<text x="185.2" y="79.6">VCC</text>
<text x="190.8" y="79.6">VCC</text>
<text x="192.3" y="82.2">A7</text>
<text x="57" y="86">WR</text>
<text x="57.4" y="88.5">RD</text>
<text x="167.8" y="86.7">R3</text>
<text x="168.3" y="84.7">R</text>
<text x="185.2" y="89.8">IORD</text>
<text x="185.2" y="87.2">IOWR</text>
<text x="185.2" y="84.7">WE</text>
<text x="190.9" y="89.8">ATA</text>
<text x="192.3" y="87.2">A9</text>
<text x="192.3" y="84.7">A8</text>
<text x="250.8" y="87.2" transform="rotate(-90 250.8 87.2)">R</text>
<text x="252.9" y="87.7" transform="rotate(-90 252.9 87.7)">R5</text>
<text x="55.4" y="91.1">IORQ</text>
<text x="57.7" y="93.6">D0</text>
<text x="118.7" y="94.9">GND</text>
<text x="168.3" y="94.9">R</text>
<text x="185.2" y="94.9">CS1</text>
<text x="185.2" y="92.3">VS1</text>
<text x="191.1" y="94.9">CS0</text>
<text x="191.3" y="92.3">A10</text>
<text x="57.7" y="96.1">D1</text>
<text x="57.7" y="98.7">D2</text>
<text x="57.7" y="101.2">D3</text>
<text x="111.8" y="101.5">74HCT74</text>
<text x="113.7" y="97.4">VCC</text>
<text x="113.8" y="99.2">U1A</text>
<text x="128.3" y="100.3">74HCT32</text>
<text x="130.3" y="98">U3C</text>
<text x="167.8" y="96.9">R4</text>
<text x="185.2" y="99.9">D14</text>
<text x="185.2" y="97.4">D15</text>
<text x="192.3" y="99.9">D6</text>
<text x="192.3" y="97.4">D7</text>
<text x="248.3" y="100.4" transform="rotate(-90 248.3 100.4)">D1</text>
<text x="253.4" y="101.1" transform="rotate(-90 253.4 101.1)">LED</text>
<text x="57.7" y="103.8">D4</text>
<text x="57.7" y="106.3">D5</text>
<text x="185.2" y="107.6">D11</text>
<text x="185.2" y="105">D12</text>
<text x="185.2" y="102.5">D13</text>
<text x="192.3" y="107.6">D3</text>
<text x="192.3" y="105">D4</text>
<text x="192.3" y="102.5">D5</text>
<text x="57.7" y="108.8">D6</text>
<text x="57.7" y="111.4">D7</text>
<text x="57.7" y="113.9">TX</text>
<text x="104.9" y="113.3">U3D</text>
<text x="111.5" y="108.8">D</text>
<text x="111.5" y="111.4">C</text>
<text x="116.2" y="109.2" transform="rotate(-90 116.2 109.2)">~{S}</text>
<text x="116.9" y="113.9">~{Q}</text>
<text x="118.3" y="108.8">Q</text>
<text x="185.2" y="110.1">CD1</text>
<text x="191" y="110.1">Gnd</text>
<text x="52.9" y="119">SPARE1</text>
<text x="57.5" y="116.5">RX</text>
<text x="102.9" y="115.6">74HCT32</text>
<text x="116.2" y="114.8" transform="rotate(-90 116.2 114.8)">~{R}</text>
<text x="201.2" y="119">GND</text>
<text x="211.4" y="119">GND</text>
<text x="52.9" y="121.5">SPARE2</text>
<text x="52.9" y="124.1">SPARE3</text>
<text x="52.9" y="126.6">SPARE4</text>
<text x="56.6" y="140.6">VCC</text>
<text x="71.8" y="140.6">VCC</text>
<text x="84.5" y="144.4">VCC</text>
<text x="59.1" y="156.1" transform="rotate(-90 59.1 156.1)">VCC</text>
<text x="64.5" y="158.5">U1C</text>
<text x="64.8" y="160.8">74HCT74</text>
<text x="74.3" y="156.1" transform="rotate(-90 74.3 156.1)">VCC</text>
<text x="79.7" y="158.5">U3E</text>
<text x="80" y="160.8">74HCT32</text>
<text x="94.6" y="156.3" transform="rotate(-90 94.6 156.3)">C1</text>
<text x="104.8" y="156.3" transform="rotate(-90 104.8 156.3)">C2</text>
<text x="114.9" y="156.3" transform="rotate(-90 114.9 156.3)">C3</text>
<text x="59.1" y="165.6" transform="rotate(-90 59.1 165.6)">GND</text>
<text x="74.3" y="165.6" transform="rotate(-90 74.3 165.6)">GND</text>
<text x="94.6" y="163.4" transform="rotate(-90 94.6 163.4)">C</text>
<text x="104.8" y="163.4" transform="rotate(-90 104.8 163.4)">C</text>
<text x="114.9" y="163.4" transform="rotate(-90 114.9 163.4)">C</text>
<text x="84.4" y="173.6">GND</text>
<text x="56.5" y="178.7">GND</text>
<text x="71.7" y="178.7">GND</text>
</g>
<g font-size="1.4" fill="#840000">
<text x="249.9" y="96.5" transform="rotate(-90 249.9 96.5)">2</text>
<text x="249.9" y="102.9" transform="rotate(-90 249.9 102.9)">1</text>
<text x="91.2" y="155.6" transform="rotate(-90 91.2 155.6)">1</text>
<text x="101.3" y="155.6" transform="rotate(-90 101.3 155.6)">1</text>
<text x="111.5" y="155.6" transform="rotate(-90 111.5 155.6)">1</text>
<text x="91.2" y="163.2" transform="rotate(-90 91.2 163.2)">2</text>
<text x="101.3" y="163.2" transform="rotate(-90 101.3 163.2)">2</text>
<text x="111.5" y="163.2" transform="rotate(-90 111.5 163.2)">2</text>
</g>
</svg>
